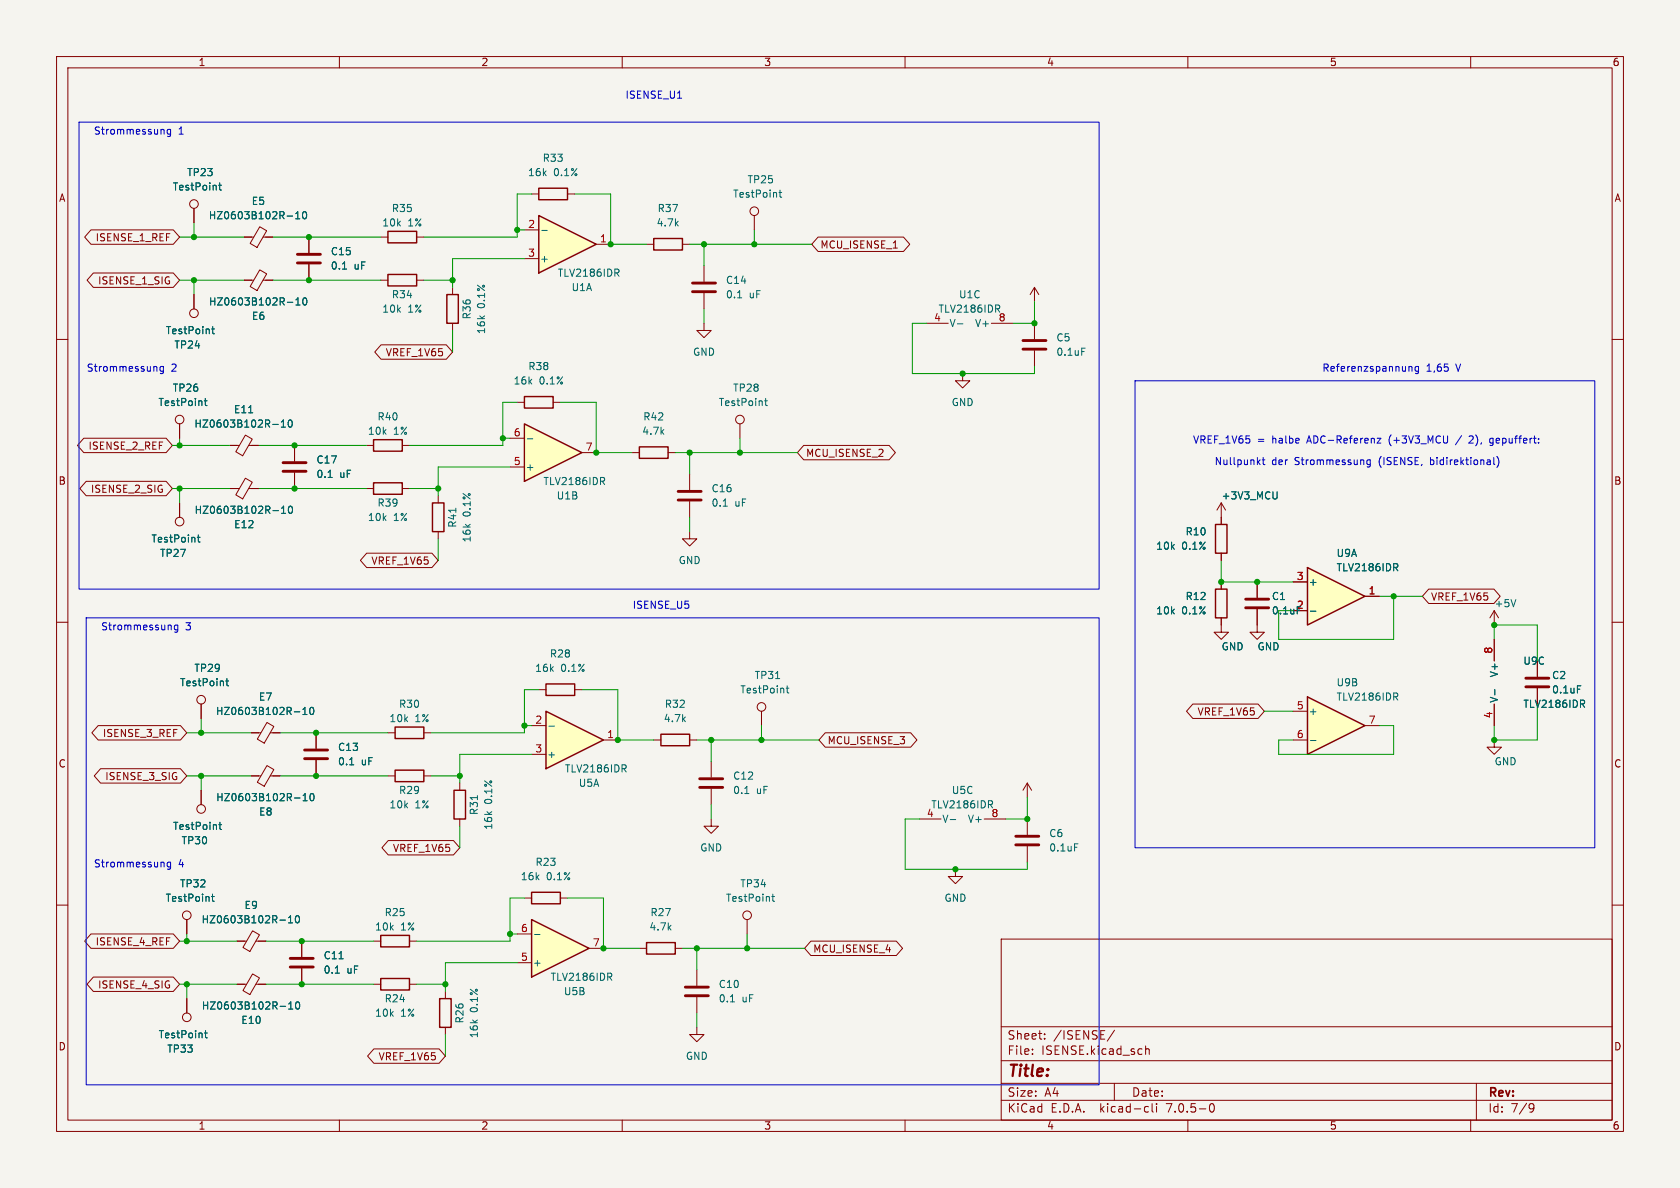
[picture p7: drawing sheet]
<svg xmlns="http://www.w3.org/2000/svg" width="297mm" height="210mm" viewBox="0 0 297 210" stroke-linecap="round" stroke-linejoin="round" font-family="sans-serif">
<path d="M0 0h297v210h-297z" fill="#f5f4ef" stroke="#f5f4ef" stroke-width=".18"/>
<g fill="none" stroke="#840000" stroke-width=".18">
<path d="M10 10h277v190h-277zM12 12h273v186h-273zM60 10v2M110 10v2M160 10v2M210 10v2M260 10v2M10 60h2M285 60h2M10 110h2M264.2 108l-.8 1.2M264.2 108v2.5"/>
<path d="M264.2 113v3.8M264.2 108l.7 1.2M285 110h2M264.2 130.8v1.3h1.2l-1.2 1.3-1.3-1.3h1.3M264.2 124.5v3.8M10 160h2M285 160h2M66 174h1.3M72.4 174h1.3M177 166h108v32h-108zM60 198v2M110 198v2"/>
<path d="M160 198v2M177 194.5h108M177 191.5h108M177 187.5h108M177 181.5h108M182.5 186.3v.1M182.5 185.5v.1M184.7 183.6v.1M184.7 182.8v.1M197 191.5v3M197 182.1l-1.3 2M202.5 196.5h.5"/>
<path d="M202.5 195.7h.5M202.5 184.9v1.5M202.5 185.5l.2-.1 .4 .1 .1 .9M203.7 195.1v1.3l.2 .2M204.5 195.1v.1M204.5 195.6v1M210 198v2M214 195.2l.2-.1a.81 .81 0 0 1 .6 .6 .81 .81 0 0 1-.3 .8l-.2 .1a.81 .81 0 0 1-.3-1.4zM260 198v2M261 191.5v6.5M270.5 195.2l.4-.1 .2 .1a.99 .99 0 0 1-.4 1.4h-.2M271.2 195.7l-.3 .3h-.4"/>
</g>
<path d="M67.3 173h5.1v2h-5.1z" fill="none" stroke="#840000" stroke-width=".25"/>
<path d="M268 106l-.4 1.3M264.3 121.9v.9M279.7 124.4l.4 .6M280 123.8l.1 .2-.1 .4" fill="none" stroke="#006464" stroke-width=".18"/>
<path d="M231.1 123.2l10.2 5.1-10.2 5.1z" fill="#ffffc2"/>
<path d="M214.9 92.7h2v5.1h-2zM214.9 104.1h2v5.1h-2zM231.1 123.2l10.2 5.1-10.2 5.1z" fill="none" stroke="#840000" stroke-width=".25"/>
<path d="M215.9 91.4v1.3M215.9 97.8v1.3M215.9 109.2v2.6h1.3l-1.3 1.2-1.3-1.2h1.3M215.9 102.9v1.2M222.2 107.7v4.1h1.3l-1.3 1.2-1.2-1.2h1.2M222.2 102.9v2.8M228.6 125.7h2.5M228.6 130.8h2.5M241.3 128.3h2.5" fill="none" stroke="#840000" stroke-width=".18"/>
<path d="M231.7 130.9h.9M246.7 123.2l.4 .6M247 122.6l.1 .1-.1 .4" fill="none" stroke="#006464" stroke-width=".18"/>
<path d="M220.2 107.4h4.1M220.2 105.9h4.1" fill="none" stroke="#840000" stroke-width=".51"/>
<path d="M231.1 100.3l10.2 5.1-10.2 5.1z" fill="#ffffc2"/>
<path d="M231.1 100.3l10.2 5.1-10.2 5.1z" fill="none" stroke="#840000" stroke-width=".25"/>
<path d="M215.9 88.9l-.8 1.3M215.9 88.9v2.5M215.9 88.9l.8 1.3M228.6 108h2.5M228.6 102.9h2.5M241.3 105.4h2.5" fill="none" stroke="#840000" stroke-width=".18"/>
<path d="M225.8 86.9v1.1l-.3 .2M247 99.7l.1 .2-.1 .3M231.7 108h.9M246.7 100.3l.4 .6" fill="none" stroke="#006464" stroke-width=".18"/>
<path d="M95.2 38.1l10.2 5.1-10.2 5.1z" fill="#ffffc2"/>
<path d="M95.2 33.3h5.1v2h-5.1zM95.2 38.1l10.2 5.1-10.2 5.1zM79 52.1h2v5.1h-2zM115.6 42.2h5v2h-5zM92.7 70.1h5.1v2h-5.1zM113 79h5.1v2h-5.1z" fill="none" stroke="#840000" stroke-width=".25"/>
<g fill="none" stroke="#840000" stroke-width=".18">
<path d="M94 34.3h1.2M100.3 34.3h1.3M133.3 38.1v2.5M80 50.8v1.3M80 57.2v1.2M92.7 40.6h2.5M92.7 45.7h2.5M105.4 43.2h2.5M114.3 43.2h1.3M120.6 43.2h1.3M124.5 57.2v1.2h1.2l-1.2 1.3-1.3-1.3h1.3M124.5 47v2.8"/>
<path d="M124.5 51.8v2.8M163.8 57.2h3.8M175.3 57.2h3.8M182.9 50.8l-.8 1.3M182.9 50.8v2.5M182.9 57.2v2.7M182.9 50.8l.7 1.3M91.4 71.1h1.3M97.8 71.1h1.3M130.8 74.9v2.6M170.2 66v1.3h1.2l-1.2 1.3-1.3-1.3h1.3M182.9 62v2.8"/>
<path d="M111.8 80h1.2M118.1 80h1.3M121.9 94v1.3h1.3l-1.3 1.2-1.3-1.2h1.3M121.9 83.8v2.8M121.9 88.6v2.8"/>
<circle cx="133.3" cy="37.3" r=".76"/>
<circle cx="130.8" cy="74.2" r=".76"/>
</g>
<g fill="none" stroke="#006464" stroke-width=".18">
<path d="M137.7 34h.5M137.9 33.6v1.1l.3 .2M95.8 40.7h.9M109 48.2l.4 .6M109.3 47.6l.1 .2-.1 .4M130.4 52.6h.7M169.3 57.2h.9M176.3 54.6l.4 .6M176.6 54l.1 .2-.1 .3M135.2 70.9h.5M135.4 70.4v1.1l.3 .2M191.2 61.5h.6"/>
<path d="M127.9 89.5h.7"/>
</g>
<path d="M122.4 51.6h4.1M122.4 50h4.1M180.8 61.7h4.1M180.8 60.2h4.1M119.9 88.4h4.1M119.9 86.9h4.1" fill="none" stroke="#840000" stroke-width=".51"/>
<path d="M92.7 74.9l10.2 5.1-10.2 5.1z" fill="#ffffc2"/>
<path d="M92.7 74.9l10.2 5.1-10.2 5.1zM76.5 88.9h2v5.1h-2z" fill="none" stroke="#840000" stroke-width=".25"/>
<path d="M90.2 77.5h2.5M77.5 87.6v1.3M77.5 94v1.3M90.2 82.6h2.5M102.9 80h2.5" fill="none" stroke="#840000" stroke-width=".18"/>
<path d="M93.2 77.6h1M106.5 85.1l.4 .6M106.8 84.5l.1 .1-.1 .4" fill="none" stroke="#006464" stroke-width=".18"/>
<path d="M96.5 125.7l10.2 5.1-10.2 5.1z" fill="#ffffc2"/>
<path d="M69.8 128.5h5.1v2.1h-5.1zM96.5 125.7l10.2 5.1-10.2 5.1zM77.7 176.5h2.1v5.1h-2.1z" fill="none" stroke="#840000" stroke-width=".25"/>
<path d="M271.8 116.8v2.8M68.6 129.5h1.2M74.9 129.5h1.3M94 128.3h2.5M94 133.4h2.5M106.7 130.8h2.5M271.8 121.7v2.8M78.7 175.3v1.2M78.7 181.6v1.3" fill="none" stroke="#840000" stroke-width=".18"/>
<path d="M97 128.4h1M110.3 135.9l.4 .6M110.6 135.3l.1 .1-.1 .4M278.9 121.2h.6" fill="none" stroke="#006464" stroke-width=".18"/>
<path d="M269.7 119.9h4.1M269.7 121.4h4.1" fill="none" stroke="#840000" stroke-width=".51"/>
<path d="M94 162.6l10.1 5-10.1 5.1z" fill="#ffffc2"/>
<path d="M68.6 48.5h5.1v2h-5.1zM68.6 40.9h5.1v2h-5.1zM66 77.7h5.1v2.1h-5.1zM66 85.3h5.1v2.1h-5.1zM69.8 136.1h5.1v2.1h-5.1zM80.3 139.7h2v5.1h-2zM96.5 120.9h5.1v2h-5.1zM116.8 129.8h5.1v2h-5.1zM94 157.7h5.1v2.1h-5.1zM67.3 165.4h5.1v2h-5.1zM94 162.6l10.1 5-10.1 5.1zM114.3 166.6h5.1v2.1h-5.1z" fill="none" stroke="#840000" stroke-width=".25"/>
<g fill="none" stroke="#840000" stroke-width=".18">
<path d="M34.3 36.8v2.6M16.1 40.6h14.5l1.1 1.3-1.1 1.3h-14.5l-1.1-1.3zM16.5 48.3h14.1l1.1 1.2-1.1 1.3h-14.1l-1.1-1.3zM34.3 52.1v2.5M43.2 49.5h1.6M43.2 41.9h1.6M45.9 47.7l1.2 .7-1.7 3-1.2-.8zM45.9 40.1l1.2 .7-1.7 2.9-1.2-.7zM46.5 49.5h1.8M46.5 41.9h1.8M54.6 41.9v2.8M54.6 46.7v2.8"/>
<path d="M67.3 49.5h1.3M67.3 41.9h1.3M73.7 49.5h1.2M73.7 41.9h1.2M144.6 41.9h15.1l1.1 1.3-1.1 1.3h-15.1l-1.1-1.3zM14.8 77.5h14.6l1.1 1.2-1.1 1.3h-14.6l-1.1-1.3zM31.7 74.9v2.6M40.6 78.7h1.7M43.4 76.9l1.2 .7-1.7 3-1.2-.7zM44 78.7h1.7M52.1 78.7v2.8M64.8 78.7h1.2"/>
<path d="M67.4 61h11.5l1.1 1.2-1.1 1.3h-11.5l-1.1-1.3zM71.1 78.7h1.3M142.1 78.7h15.1l1.1 1.3-1.1 1.3h-15.1l-1.1-1.3zM15.2 85.1h14.2l1.1 1.3-1.1 1.2h-14.2l-1.1-1.2zM31.7 88.9v2.5M40.6 86.4h1.7M43.4 84.5l1.2 .7-1.7 3-1.2-.7zM44 86.4h1.7M52.1 83.6v2.8M64.8 86.4h1.2M64.8 97.8h11.6l1.1 1.3-1.1 1.2h-11.6l-1.1-1.2zM71.1 86.4h1.3"/>
<path d="M215.9 91.4v1.3M215.9 97.8v1.3M215.9 102.9v1.2M215.9 109.2v1.3M222.2 102.9v2.8M222.2 107.7v2.8M228.6 108h2.5M228.6 102.9h2.5M241.3 105.4h2.5M252.6 104.1h11.5l1.1 1.3-1.1 1.3h-11.5l-1.1-1.3zM264.2 113v3.8M271.8 116.8v2.8"/>
<path d="M17.3 128.3h14.6l1.1 1.2-1.1 1.3h-14.6l-1.1-1.3zM17.8 135.9h14.1l1.1 1.3-1.1 1.2h-14.1l-1.1-1.2zM35.6 124.5v2.5M35.6 139.7v2.5M44.4 137.2h1.7M44.4 129.5h1.7M47.2 135.3l1.2 .7-1.7 3-1.2-.7zM47.2 127.7l1.2 .7-1.7 3-1.2-.7zM47.8 137.2h1.7M47.8 129.5h1.7M55.9 129.5v2.8M55.9 134.4v2.8"/>
<path d="M68.6 137.2h1.2M74.9 137.2h1.3M81.3 138.4v1.3M95.2 121.9h1.3M101.6 121.9h1.3M115.6 130.8h1.2M121.9 130.8h1.3M125.7 134.6v2.8M125.7 139.4v2.8M134.6 125.7v2.6M145.9 129.5h15.1l1.1 1.3-1.1 1.3h-15.1l-1.1-1.3zM181.6 138.4v2.6"/>
<path d="M181.6 138.4l-.8 1.3M181.6 138.4l.8 1.3M210.9 124.5h11.5l1.1 1.2-1.1 1.3h-11.5l-1.1-1.3zM264.2 124.5v3.8M271.8 121.7v2.8M68.6 148.6h11.6l1.1 1.3-1.1 1.2h-11.6l-1.1-1.2zM81.3 144.8v1.3M92.7 158.8h1.3M99.1 158.8h1.2M125.7 144.8v1.3h1.3l-1.3 1.2-1.2-1.2h1.2M162.6 144.8h3.8M168.9 153.7v1.2h1.3l-1.3 1.3-1.3-1.3h1.3"/>
<path d="M174 144.8h3.8M181.6 144.8v2.8M181.6 149.6v2.8M16.1 165.1h14.5l1.1 1.3-1.1 1.2h-14.5l-1.1-1.2zM16.5 172.7h14.1l1.1 1.3-1.1 1.3h-14.1l-1.1-1.3zM33 162.6v2.5M33 176.5v2.6M41.9 166.4h1.7M41.9 174h1.7M44.7 164.5l1.2 .8-1.7 2.9-1.2-.7zM44.7 172.2l1.2 .7-1.7 2.9-1.2-.7zM45.2 166.4h1.8"/>
<path d="M45.2 174h1.8M53.3 166.4v2.8M53.3 171.2v2.8M66 166.4h1.3M72.4 166.4h1.3M91.4 170.2h2.6M91.4 165.1h2.6M104.1 167.6h2.6M113 167.6h1.3M119.4 167.6h1.2M123.2 171.5v2.7M123.2 176.3v2.8"/>
<path d="M132.1 162.6v2.5M143.4 166.4h15.1l1.1 1.2-1.1 1.3h-15.1l-1.2-1.3zM66.1 185.4h11.5l1.1 1.3-1.1 1.3h-11.5l-1.1-1.3zM123.2 181.6v1.3h1.3l-1.3 1.3-1.3-1.3h1.3"/>
<circle cx="34.3" cy="36.1" r=".76"/>
<circle cx="34.3" cy="55.4" r=".76"/>
<circle cx="31.7" cy="74.2" r=".76"/>
<circle cx="31.7" cy="92.2" r=".76"/>
<circle cx="35.6" cy="123.7" r=".76"/>
<circle cx="134.6" cy="125" r=".76"/>
<circle cx="35.6" cy="143" r=".76"/>
<circle cx="33" cy="161.8" r=".76"/>
<circle cx="33" cy="179.8" r=".76"/>
<circle cx="132.1" cy="161.8" r=".76"/>
</g>
<g fill="none" stroke="#006464" stroke-width=".18">
<path d="M38.7 32.8h.4M38.8 32.3v1.1l.3 .2M50.8 38.2h.9M52.3 38.7h.7M52.3 37.8l.3-.4v1.3M53.6 37.5l.2-.1a.68 .68 0 0 1 .4 .6 .68 .68 0 0 1-.4 .7l-.2-.1-.1-.4zM37.4 58.2h.5M37.6 57.7v1.1l.3 .2M50.8 53.4h1M52.3 53.9h.7M52.3 53l.4-.4v1.3M53.6 52.8l.2-.2a.68 .68 0 0 1 .5 .7 .68 .68 0 0 1-.5 .6l-.2-.1-.1-.4z"/>
<path d="M60.5 47.6h.8M36.1 70.9h.5M36.3 70.4v1.1l.3 .2M48.2 75h1M49.7 75.5h.8M49.7 74.6l.4-.4v1.3M51.1 74.4l.1-.2a.68 .68 0 0 1 .5 .7 .68 .68 0 0 1-.5 .6l-.1-.1-.2-.4zM34.9 95h.5M35.1 94.6v1l.3 .2M48.3 90.3h.9M49.8 90.7h.7M49.8 89.8l.3-.3v1.2"/>
<path d="M51.1 89.6l.2-.1a.68 .68 0 0 1 .4 .6 .68 .68 0 0 1-.4 .6l-.2-.1-.1-.3zM58 84.4h.7M225.8 86.9v1.1l-.3 .2M247 99.7l.1 .2-.1 .3M40.1 120v1l.3 .2M231.7 108h.9M246.7 100.3l.4 .6M39.9 120.4h.5M52 125.8h1M53.5 126.3h.8M53.5 125.4l.4-.4v1.3M54.9 125.2l.2-.2a.68 .68 0 0 1 .4 .7 .68 .68 0 0 1-.4 .6l-.2-.1-.1-.4z"/>
<path d="M61.8 135.2h.7M139 121.7h.5M139.2 121.2v1.1l.3 .2M264.3 121.9v.9M278.9 121.2h.6M279.7 124.4l.4 .6M280 123.8l.1 .2-.1 .4M37.4 158.5h.5M37.6 158.1v1l.3 .2M38.7 145.8h.5M38.9 145.4v1l.3 .2M52.1 141.1h.9"/>
<path d="M53.6 141.5h.7M53.6 140.6l.3-.3v1.2M54.9 140.4l.2-.1a.68 .68 0 0 1 .4 .6 .68 .68 0 0 1-.4 .6l-.2-.1-.1-.3zM131.7 140.3h.7M136.4 158.5h.5M136.6 158.1v1l.3 .2M168 144.9h1M175 142.2l.5 .6M175.4 141.6l.1 .2-.1 .4M190 149.2h.6M49.5 162.7h1M49.5 177.9h1"/>
<path d="M51 163.1h.7M51 162.2l.4-.3v1.2M51 178.4h.8M51 177.5l.4-.4v1.3M52.3 162l.2-.1a.68 .68 0 0 1 .5 .6 .68 .68 0 0 1-.5 .6l-.2-.1-.1-.3zM52.4 177.2l.2-.1a.68 .68 0 0 1 .4 .6 .68 .68 0 0 1-.4 .7l-.2-.1-.1-.4zM59.3 172h.7M94.5 165.2h1M107.7 172.7l.5 .6M108 172.1l.2 .2-.2 .3M129.1 177.1h.8M36.2 182.6h.4"/>
<path d="M36.3 182.2v1.1l.3 .2"/>
</g>
<g fill="none" stroke="#840000" stroke-width=".51">
<path d="M52.6 46.5h4M52.6 45h4M50 83.3h4.1M50 81.8h4.1M53.8 134.1h4.1M53.8 132.6h4.1M123.7 139.2h4.1M123.7 137.7h4.1M179.6 149.4h4M179.6 147.8h4M51.3 170.9h4.1M51.3 169.4h4.1"/>
<path d="M121.2 176h4M121.2 174.5h4"/>
</g>
<g fill="none" stroke="#0000c2" stroke-width=".18">
<path d="M119.8 17.4h.7M14 21.6h180.3v82.5h-180.3zM28.8 22.9l.2 .2v.6M30.2 22.9v1l-.3 .2h-.3M30.2 22.9h-.4l-.2 .2 .1 .6h.5M27.6 64.8l.1 .2v.6M28.9 64.8h-.4l-.2 .2 .1 .6h.5M28.9 64.8v1l-.3 .2h-.3M200.7 67.3h81.2v82.6h-81.2zM243.5 77.5h.6l-.6 .8h.6M249.1 64.8h.5v.8M250.8 64.8h-.4l-.2 .2 .1 .6h.5"/>
<path d="M250.8 64.8v1l-.3 .2h-.3M263.4 77.6v.6M272 78.2v.1M272 77.5v.2M222.4 81.7l.4 .4M222.8 81.3l-.5 .5M223.1 81.3h.5M223.3 80.9v1.1l.3 .1M242.2 81.4l-.3-.1-.3 .2 .2 .6h.4M242.2 81.3v1l-.2 .3-.3-.1M264.1 80.9v1.1l.2 .1M264.6 80.7a1.46 1.46 0 0 1 0 1.9"/>
<path d="M15.2 109.2h179.1v82.6h-179.1zM30.1 110.5l.2 .2v.6M31.4 110.5v1l-.2 .3-.3-.1M31.4 110.6l-.3-.1-.3 .2 .1 .6h.5M28.8 152.4l.2 .2v.7M30.2 152.4v1l-.3 .3-.3-.1M30.2 152.5l-.4-.1-.2 .3 .1 .5h.5"/>
</g>
<g fill="none" stroke="#009600" stroke-width=".18">
<path d="M34.3 39.4v2.5M94 34.3h-2.6v7.6h-16.5M101.6 34.3h6.3v8.9h6.4M31.7 41.9h11.5M31.7 49.5h11.5M34.3 49.5v2.6M48.3 41.9h19M48.3 49.5h19M74.9 49.5h5.1M80 58.4v3.8M91.4 40.6h1.3M92.7 45.7h-12.7v5.1"/>
<path d="M121.9 43.2h21.6M124.5 43.2v3.8M124.5 54.6v2.6M133.3 40.6v2.6M163.8 57.2h-2.5v8.8h21.6v-1.2M182.9 53.3v3.9h-3.8M30.5 78.7h10.1M31.7 77.5v1.2M45.7 78.7h19.1M88.9 77.5h1.3M91.4 71.1h-2.5v7.6h-16.5M99.1 71.1h6.3v8.9h6.4"/>
<path d="M130.8 77.5v2.5M30.5 86.4h10.1M31.7 86.4v2.5M45.7 86.4h19.1M72.4 86.4h5.1M77.5 95.3v3.8M90.2 82.6h-12.7v5M119.4 80h21.6M121.9 80v3.8M121.9 91.4v2.6M215.9 99.1v3.8h12.7M243.8 105.4h7.7"/>
<path d="M246.4 105.4v7.6h-20.3v-5M264.2 113v-2.5h7.6v6.3M33 137.2h11.4M33 129.5h11.4M35.6 127v2.5M35.6 137.2v2.5M49.5 137.2h19.1M49.5 129.5h19.1M76.2 137.2h5.1M92.7 128.3h1.3M94 133.4h-12.7v5M95.2 121.9h-2.5v7.6h-16.5"/>
<path d="M102.9 121.9h6.3v8.9h6.4M123.2 130.8h21.6M125.7 130.8v3.8M134.6 128.3v2.5M223.5 125.7h5.1M243.8 128.3h2.6v5.1h-20.3v-2.6h2.5M271.8 124.5v6.3h-7.6v-2.5M81.3 146.1v3.8M92.7 158.8h-2.5v7.6h-16.5M100.3 158.8h6.4v8.8h6.3M125.7 142.2v2.6M162.6 144.8h-2.6v8.9h21.6v-1.3"/>
<path d="M181.6 141v3.8h-3.8M31.7 166.4h10.2M31.7 174h10.2M33 165.1v1.3M33 174v2.5M47 166.4h19M47 174h19M73.7 174h5M90.2 165.1h1.2M91.4 170.2h-12.7v5.1M120.6 167.6h21.6M123.2 167.6v3.9"/>
<path d="M123.2 179.1v2.5M132.1 165.1v2.5M78.7 182.9v3.8"/>
</g>
<g fill="#009600" stroke="#009600" stroke-width=".18">
<circle cx="52.1" cy="86.4" r=".46"/>
<circle cx="31.7" cy="86.4" r=".46"/>
<circle cx="35.6" cy="129.5" r=".46"/>
<circle cx="55.9" cy="129.5" r=".46"/>
<circle cx="34.3" cy="41.9" r=".46"/>
<circle cx="34.3" cy="49.5" r=".46"/>
<circle cx="52.1" cy="78.7" r=".46"/>
<circle cx="77.5" cy="86.4" r=".46"/>
<circle cx="31.7" cy="78.7" r=".46"/>
<circle cx="53.3" cy="166.4" r=".46"/>
<circle cx="78.7" cy="174" r=".46"/>
<circle cx="53.3" cy="174" r=".46"/>
<circle cx="35.6" cy="137.2" r=".46"/>
<circle cx="33" cy="166.4" r=".46"/>
<circle cx="33" cy="174" r=".46"/>
<circle cx="55.9" cy="137.2" r=".46"/>
<circle cx="81.3" cy="137.2" r=".46"/>
<circle cx="90.2" cy="165.1" r=".46"/>
<circle cx="92.7" cy="128.3" r=".46"/>
<circle cx="54.6" cy="49.5" r=".46"/>
<circle cx="54.6" cy="41.9" r=".46"/>
<circle cx="106.7" cy="167.6" r=".46"/>
<circle cx="123.2" cy="167.6" r=".46"/>
<circle cx="109.2" cy="130.8" r=".46"/>
<circle cx="91.4" cy="40.6" r=".46"/>
<circle cx="125.7" cy="130.8" r=".46"/>
<circle cx="134.6" cy="130.8" r=".46"/>
<circle cx="107.9" cy="43.2" r=".46"/>
<circle cx="105.4" cy="80" r=".46"/>
<circle cx="124.5" cy="43.2" r=".46"/>
<circle cx="132.1" cy="167.6" r=".46"/>
<circle cx="133.3" cy="43.2" r=".46"/>
<circle cx="121.9" cy="80" r=".46"/>
<circle cx="130.8" cy="80" r=".46"/>
<circle cx="181.6" cy="144.8" r=".46"/>
<circle cx="168.9" cy="153.7" r=".46"/>
<circle cx="170.2" cy="66" r=".46"/>
<circle cx="182.9" cy="57.2" r=".46"/>
<circle cx="215.9" cy="102.9" r=".46"/>
<circle cx="222.2" cy="102.9" r=".46"/>
<circle cx="246.4" cy="105.4" r=".46"/>
<circle cx="88.9" cy="77.5" r=".46"/>
<circle cx="80" cy="49.5" r=".46"/>
<circle cx="264.2" cy="130.8" r=".46"/>
<circle cx="264.2" cy="110.5" r=".46"/>
</g>
<text font-size="2.8" fill="#840000" x="178" y="190.8">Title:</text>
<g font-size="2.1" fill="#840000">
<text x="178" y="183.9">Sheet:</text>
<text x="186.2" y="183.9">/ISENSE/</text>
<text x="178" y="186.6">File:</text>
<text x="184" y="186.6">ISENSE.kicad_sch</text>
<text x="178" y="196.8">KiCad</text>
<text x="178" y="194">Size:</text>
<text x="184.6" y="194">A4</text>
<text x="185.7" y="196.8">E.D.A.</text>
<text x="194.4" y="196.8">kicad-cli</text>
<text x="200" y="194">Date:</text>
<text x="206.2" y="196.8">7.0.5-0</text>
<text x="263" y="194.2">Rev:</text>
<text x="263" y="196.8">Id:</text>
<text x="267" y="196.8">7/9</text>
</g>
<g font-size="1.8" fill="#840000">
<text x="35" y="11.8">1</text>
<text x="85" y="11.8">2</text>
<text x="135" y="11.8">3</text>
<text x="185" y="11.8">4</text>
<text x="235" y="11.8">5</text>
<text x="285" y="11.8">6</text>
<text x="10.4" y="35.8">A</text>
<text x="285.4" y="35.8">A</text>
<text x="16.9" y="42.8">ISENSE_1_REF</text>
<text x="144.9" y="44.1">MCU_ISENSE_1</text>
<text x="17.3" y="50.4">ISENSE_1_SIG</text>
<text x="68.2" y="63.1">VREF_1V65</text>
<text x="15.6" y="79.7">ISENSE_2_REF</text>
<text x="142.4" y="80.9">MCU_ISENSE_2</text>
<text x="10.3" y="85.8">B</text>
<text x="16" y="87.3">ISENSE_2_SIG</text>
<text x="285.3" y="85.8">B</text>
<text x="65.6" y="100">VREF_1V65</text>
<text x="252.9" y="106.3">VREF_1V65</text>
<text x="18.2" y="130.5">ISENSE_3_REF</text>
<text x="146.2" y="131.7">MCU_ISENSE_3</text>
<text x="211.7" y="126.6">VREF_1V65</text>
<text x="10.3" y="135.8">C</text>
<text x="285.3" y="135.8">C</text>
<text x="18.6" y="138.1">ISENSE_3_SIG</text>
<text x="69.4" y="150.8">VREF_1V65</text>
<text x="16.9" y="167.3">ISENSE_4_REF</text>
<text x="143.7" y="168.6">MCU_ISENSE_4</text>
<text x="17.3" y="174.9">ISENSE_4_SIG</text>
<text x="10.3" y="185.8">D</text>
<text x="285.3" y="185.8">D</text>
<text x="66.9" y="187.6">VREF_1V65</text>
<text x="35" y="199.8">1</text>
<text x="85" y="199.8">2</text>
<text x="135" y="199.8">3</text>
<text x="185" y="199.8">4</text>
<text x="235" y="199.8">5</text>
<text x="285" y="199.8">6</text>
</g>
<g font-size="1.8" fill="#0000c2">
<text x="110.5" y="17.5">ISENSE_U1</text>
<text x="16.5" y="23.9">Strommessung</text>
<text x="31.5" y="23.9">1</text>
<text x="15.2" y="65.8">Strommessung</text>
<text x="30.2" y="65.8">2</text>
<text x="233.7" y="65.8">Referenzspannung</text>
<text x="252.1" y="65.8">1,65</text>
<text x="257.4" y="65.8">V</text>
<text x="210.8" y="78.5">VREF_1V65</text>
<text x="214.6" y="82.3">Nullpunkt</text>
<text x="222.2" y="78.5">=</text>
<text x="224.7" y="82.3">der</text>
<text x="224.9" y="78.5">halbe</text>
<text x="228.9" y="82.3">Strommessung</text>
<text x="231.2" y="78.5">ADC-Referenz</text>
<text x="243.8" y="82.3">(ISENSE,</text>
<text x="245.7" y="78.5">(+3V3_MCU</text>
<text x="253" y="82.3">bidirektional)</text>
<text x="257.7" y="78.5">/</text>
<text x="260.1" y="78.5">2),</text>
<text x="263.9" y="78.5">gepuffert:</text>
<text x="111.8" y="107.7">ISENSE_U5</text>
<text x="17.8" y="111.5">Strommessung</text>
<text x="32.7" y="111.5">3</text>
<text x="16.5" y="153.4">Strommessung</text>
<text x="31.5" y="153.4">4</text>
</g>
<g font-size="1.8" fill="#006464">
<text x="95.9" y="28.8">R33</text>
<text x="30.5" y="33.8">TestPoint</text>
<text x="33" y="31.3">TP23</text>
<text x="93.3" y="31.3">16k</text>
<text x="97.8" y="31.3">0.1%</text>
<text x="129.5" y="35.1">TestPoint</text>
<text x="132.1" y="32.6">TP25</text>
<text x="36.8" y="38.9">HZ0603B102R-10</text>
<text x="44.4" y="36.4">E5</text>
<text x="67.5" y="40.2">10k</text>
<text x="69.2" y="37.7">R35</text>
<text x="72.1" y="40.2">1%</text>
<text x="116" y="40.2">4.7k</text>
<text x="116.2" y="37.7">R37</text>
<text x="58.4" y="45.3">C15</text>
<text x="58.4" y="47.8">0.1</text>
<text x="62.5" y="47.8">uF</text>
<text x="95.4" y="46.5">+</text>
<text x="69.2" y="52.9">R34</text>
<text x="98.5" y="49.1">TLV2186IDR</text>
<text x="101" y="51.6">U1A</text>
<text x="128.3" y="50.4">C14</text>
<text x="128.3" y="52.9">0.1</text>
<text x="132.4" y="52.9">uF</text>
<text x="169.5" y="52.9">U1C</text>
<text x="29.3" y="59.2">TestPoint</text>
<text x="36.9" y="54.2">HZ0603B102R-10</text>
<text x="44.5" y="56.7">E6</text>
<text x="67.5" y="55.4">10k</text>
<text x="72.1" y="55.4">1%</text>
<text x="83.4" y="56.5" transform="rotate(-90 83.4 56.5)">R36</text>
<text x="85.9" y="59.1" transform="rotate(-90 85.9 59.1)">16k</text>
<text x="85.9" y="54.6" transform="rotate(-90 85.9 54.6)">0.1%</text>
<text x="165.9" y="55.4">TLV2186IDR</text>
<text x="167.8" y="58">V-</text>
<text x="172.3" y="58">V+</text>
<text x="30.8" y="61.8">TP24</text>
<text x="93.3" y="65.6">R38</text>
<text x="122.5" y="63.1">GND</text>
<text x="186.7" y="60.5">C5</text>
<text x="186.7" y="63.1">0.1uF</text>
<text x="27.9" y="71.9">TestPoint</text>
<text x="30.5" y="69.4">TP26</text>
<text x="90.7" y="68.1">16k</text>
<text x="95.3" y="68.1">0.1%</text>
<text x="127" y="71.9">TestPoint</text>
<text x="129.5" y="69.4">TP28</text>
<text x="168.2" y="71.9">GND</text>
<text x="34.3" y="75.8">HZ0603B102R-10</text>
<text x="41.3" y="73.2">E11</text>
<text x="65" y="77">10k</text>
<text x="66.7" y="74.5">R40</text>
<text x="69.5" y="77">1%</text>
<text x="113.5" y="77">4.7k</text>
<text x="113.7" y="74.5">R42</text>
<text x="55.9" y="82.1">C17</text>
<text x="92.8" y="83.4">+</text>
<text x="55.9" y="84.6">0.1</text>
<text x="60" y="84.6">uF</text>
<text x="66.7" y="89.7">R39</text>
<text x="96" y="85.9">TLV2186IDR</text>
<text x="98.4" y="88.5">U1B</text>
<text x="125.7" y="87.2">C16</text>
<text x="125.7" y="89.7">0.1</text>
<text x="129.9" y="89.7">uF</text>
<text x="215.9" y="88.5">+3V3_MCU</text>
<text x="34.3" y="91">HZ0603B102R-10</text>
<text x="41.3" y="93.5">E12</text>
<text x="65" y="92.3">10k</text>
<text x="69.5" y="92.3">1%</text>
<text x="80.8" y="93.3" transform="rotate(-90 80.8 93.3)">R41</text>
<text x="83.4" y="95.9" transform="rotate(-90 83.4 95.9)">16k</text>
<text x="83.4" y="91.4" transform="rotate(-90 83.4 91.4)">0.1%</text>
<text x="209.5" y="94.8">R10</text>
<text x="26.7" y="96.1">TestPoint</text>
<text x="28.2" y="98.6">TP27</text>
<text x="119.9" y="99.9">GND</text>
<text x="204.3" y="97.3">10k</text>
<text x="208.9" y="97.3">0.1%</text>
<text x="236.2" y="98.6">U9A</text>
<text x="236.2" y="101.2">TLV2186IDR</text>
<text x="209.5" y="106.2">R12</text>
<text x="224.8" y="106.2">C1</text>
<text x="229.2" y="107.7">2</text>
<text x="231.3" y="103.7">+</text>
<text x="264.2" y="107.5">+5V</text>
<text x="204.3" y="108.8">10k</text>
<text x="208.9" y="108.8">0.1%</text>
<text x="224.8" y="108.8">0.1uF</text>
<text x="34.3" y="118.9">TP29</text>
<text x="94.6" y="118.9">16k</text>
<text x="97.2" y="116.4">R28</text>
<text x="99.1" y="118.9">0.1%</text>
<text x="215.9" y="115.1">GND</text>
<text x="222.3" y="115.1">GND</text>
<text x="265" y="119.8" transform="rotate(-90 265 119.8)">V+</text>
<text x="269.2" y="117.7">U9C</text>
<text x="31.8" y="121.5">TestPoint</text>
<text x="45.7" y="124">E7</text>
<text x="70.5" y="125.3">R30</text>
<text x="117.5" y="125.3">R32</text>
<text x="130.8" y="122.7">TestPoint</text>
<text x="133.4" y="120.2">TP31</text>
<text x="236.2" y="121.5">U9B</text>
<text x="236.2" y="124">TLV2186IDR</text>
<text x="265" y="124.3" transform="rotate(-90 265 124.3)">V-</text>
<text x="269.2" y="125.3">TLV2186IDR</text>
<text x="274.3" y="120.2">C2</text>
<text x="274.3" y="122.7">0.1uF</text>
<text x="38.1" y="126.6">HZ0603B102R-10</text>
<text x="68.8" y="127.8">10k</text>
<text x="73.3" y="127.8">1%</text>
<text x="117.3" y="127.8">4.7k</text>
<text x="231.3" y="126.6">+</text>
<text x="59.7" y="132.9">C13</text>
<text x="59.7" y="135.4">0.1</text>
<text x="63.8" y="135.4">uF</text>
<text x="96.6" y="134.2">+</text>
<text x="99.8" y="136.7">TLV2186IDR</text>
<text x="129.5" y="138">C12</text>
<text x="264.2" y="135.4">GND</text>
<text x="38.2" y="141.8">HZ0603B102R-10</text>
<text x="68.8" y="143.1">10k</text>
<text x="70.5" y="140.5">R29</text>
<text x="73.3" y="143.1">1%</text>
<text x="87.2" y="142.2" transform="rotate(-90 87.2 142.2)">0.1%</text>
<text x="102.3" y="139.3">U5A</text>
<text x="129.5" y="140.5">0.1</text>
<text x="133.7" y="140.5">uF</text>
<text x="164.6" y="143.1">TLV2186IDR</text>
<text x="168.2" y="140.5">U5C</text>
<text x="30.5" y="146.9">TestPoint</text>
<text x="32" y="149.4">TP30</text>
<text x="45.7" y="144.3">E8</text>
<text x="84.6" y="144.1" transform="rotate(-90 84.6 144.1)">R31</text>
<text x="87.2" y="146.7" transform="rotate(-90 87.2 146.7)">16k</text>
<text x="166.5" y="145.6">V-</text>
<text x="171.1" y="145.6">V+</text>
<text x="185.4" y="148.1">C6</text>
<text x="92" y="155.8">16k</text>
<text x="94.6" y="153.2">R23</text>
<text x="96.6" y="155.8">0.1%</text>
<text x="123.7" y="150.7">GND</text>
<text x="185.4" y="150.7">0.1uF</text>
<text x="29.2" y="159.6">TestPoint</text>
<text x="31.8" y="157">TP32</text>
<text x="43.2" y="160.8">E9</text>
<text x="128.3" y="159.6">TestPoint</text>
<text x="130.8" y="157">TP34</text>
<text x="166.9" y="159.6">GND</text>
<text x="35.6" y="163.4">HZ0603B102R-10</text>
<text x="66.2" y="164.7">10k</text>
<text x="67.9" y="162.1">R25</text>
<text x="70.8" y="164.7">1%</text>
<text x="114.8" y="164.7">4.7k</text>
<text x="114.9" y="162.1">R27</text>
<text x="57.2" y="169.7">C11</text>
<text x="57.2" y="172.3">0.1</text>
<text x="61.3" y="172.3">uF</text>
<text x="94.1" y="171">+</text>
<text x="97.3" y="173.5">TLV2186IDR</text>
<text x="35.6" y="178.6">HZ0603B102R-10</text>
<text x="66.2" y="179.9">10k</text>
<text x="67.9" y="177.4">R24</text>
<text x="70.8" y="179.9">1%</text>
<text x="84.6" y="179" transform="rotate(-90 84.6 179)">0.1%</text>
<text x="99.6" y="176.1">U5B</text>
<text x="127" y="174.8">C10</text>
<text x="127" y="177.4">0.1</text>
<text x="131.1" y="177.4">uF</text>
<text x="28" y="183.7">TestPoint</text>
<text x="42.6" y="181.2">E10</text>
<text x="82.1" y="181" transform="rotate(-90 82.1 181)">R26</text>
<text x="84.6" y="183.6" transform="rotate(-90 84.6 183.6)">16k</text>
<text x="29.5" y="186.2">TP33</text>
<text x="121.2" y="187.5">GND</text>
</g>
<g font-size="1.8" fill="#a90000">
<text x="93.3" y="40.4">2</text>
<text x="93.3" y="45.5">3</text>
<text x="106" y="42.9">1</text>
<text x="165.1" y="56.9">4</text>
<text x="176.5" y="56.9">8</text>
<text x="90.8" y="77.2">6</text>
<text x="90.8" y="82.3">5</text>
<text x="103.5" y="79.8">7</text>
<text x="229.2" y="102.6">3</text>
<text x="241.9" y="105.2">1</text>
<text x="263.9" y="115.6" transform="rotate(-90 263.9 115.6)">8</text>
<text x="229.2" y="125.5">5</text>
<text x="94.6" y="128">2</text>
<text x="107.3" y="130.6">1</text>
<text x="229.2" y="130.6">6</text>
<text x="241.9" y="128">7</text>
<text x="263.9" y="127" transform="rotate(-90 263.9 127)">4</text>
<text x="94.6" y="133.1">3</text>
<text x="163.8" y="144.5">4</text>
<text x="175.2" y="144.5">8</text>
<text x="92" y="164.8">6</text>
<text x="104.7" y="167.4">7</text>
<text x="92" y="169.9">5</text>
</g>
</svg>
